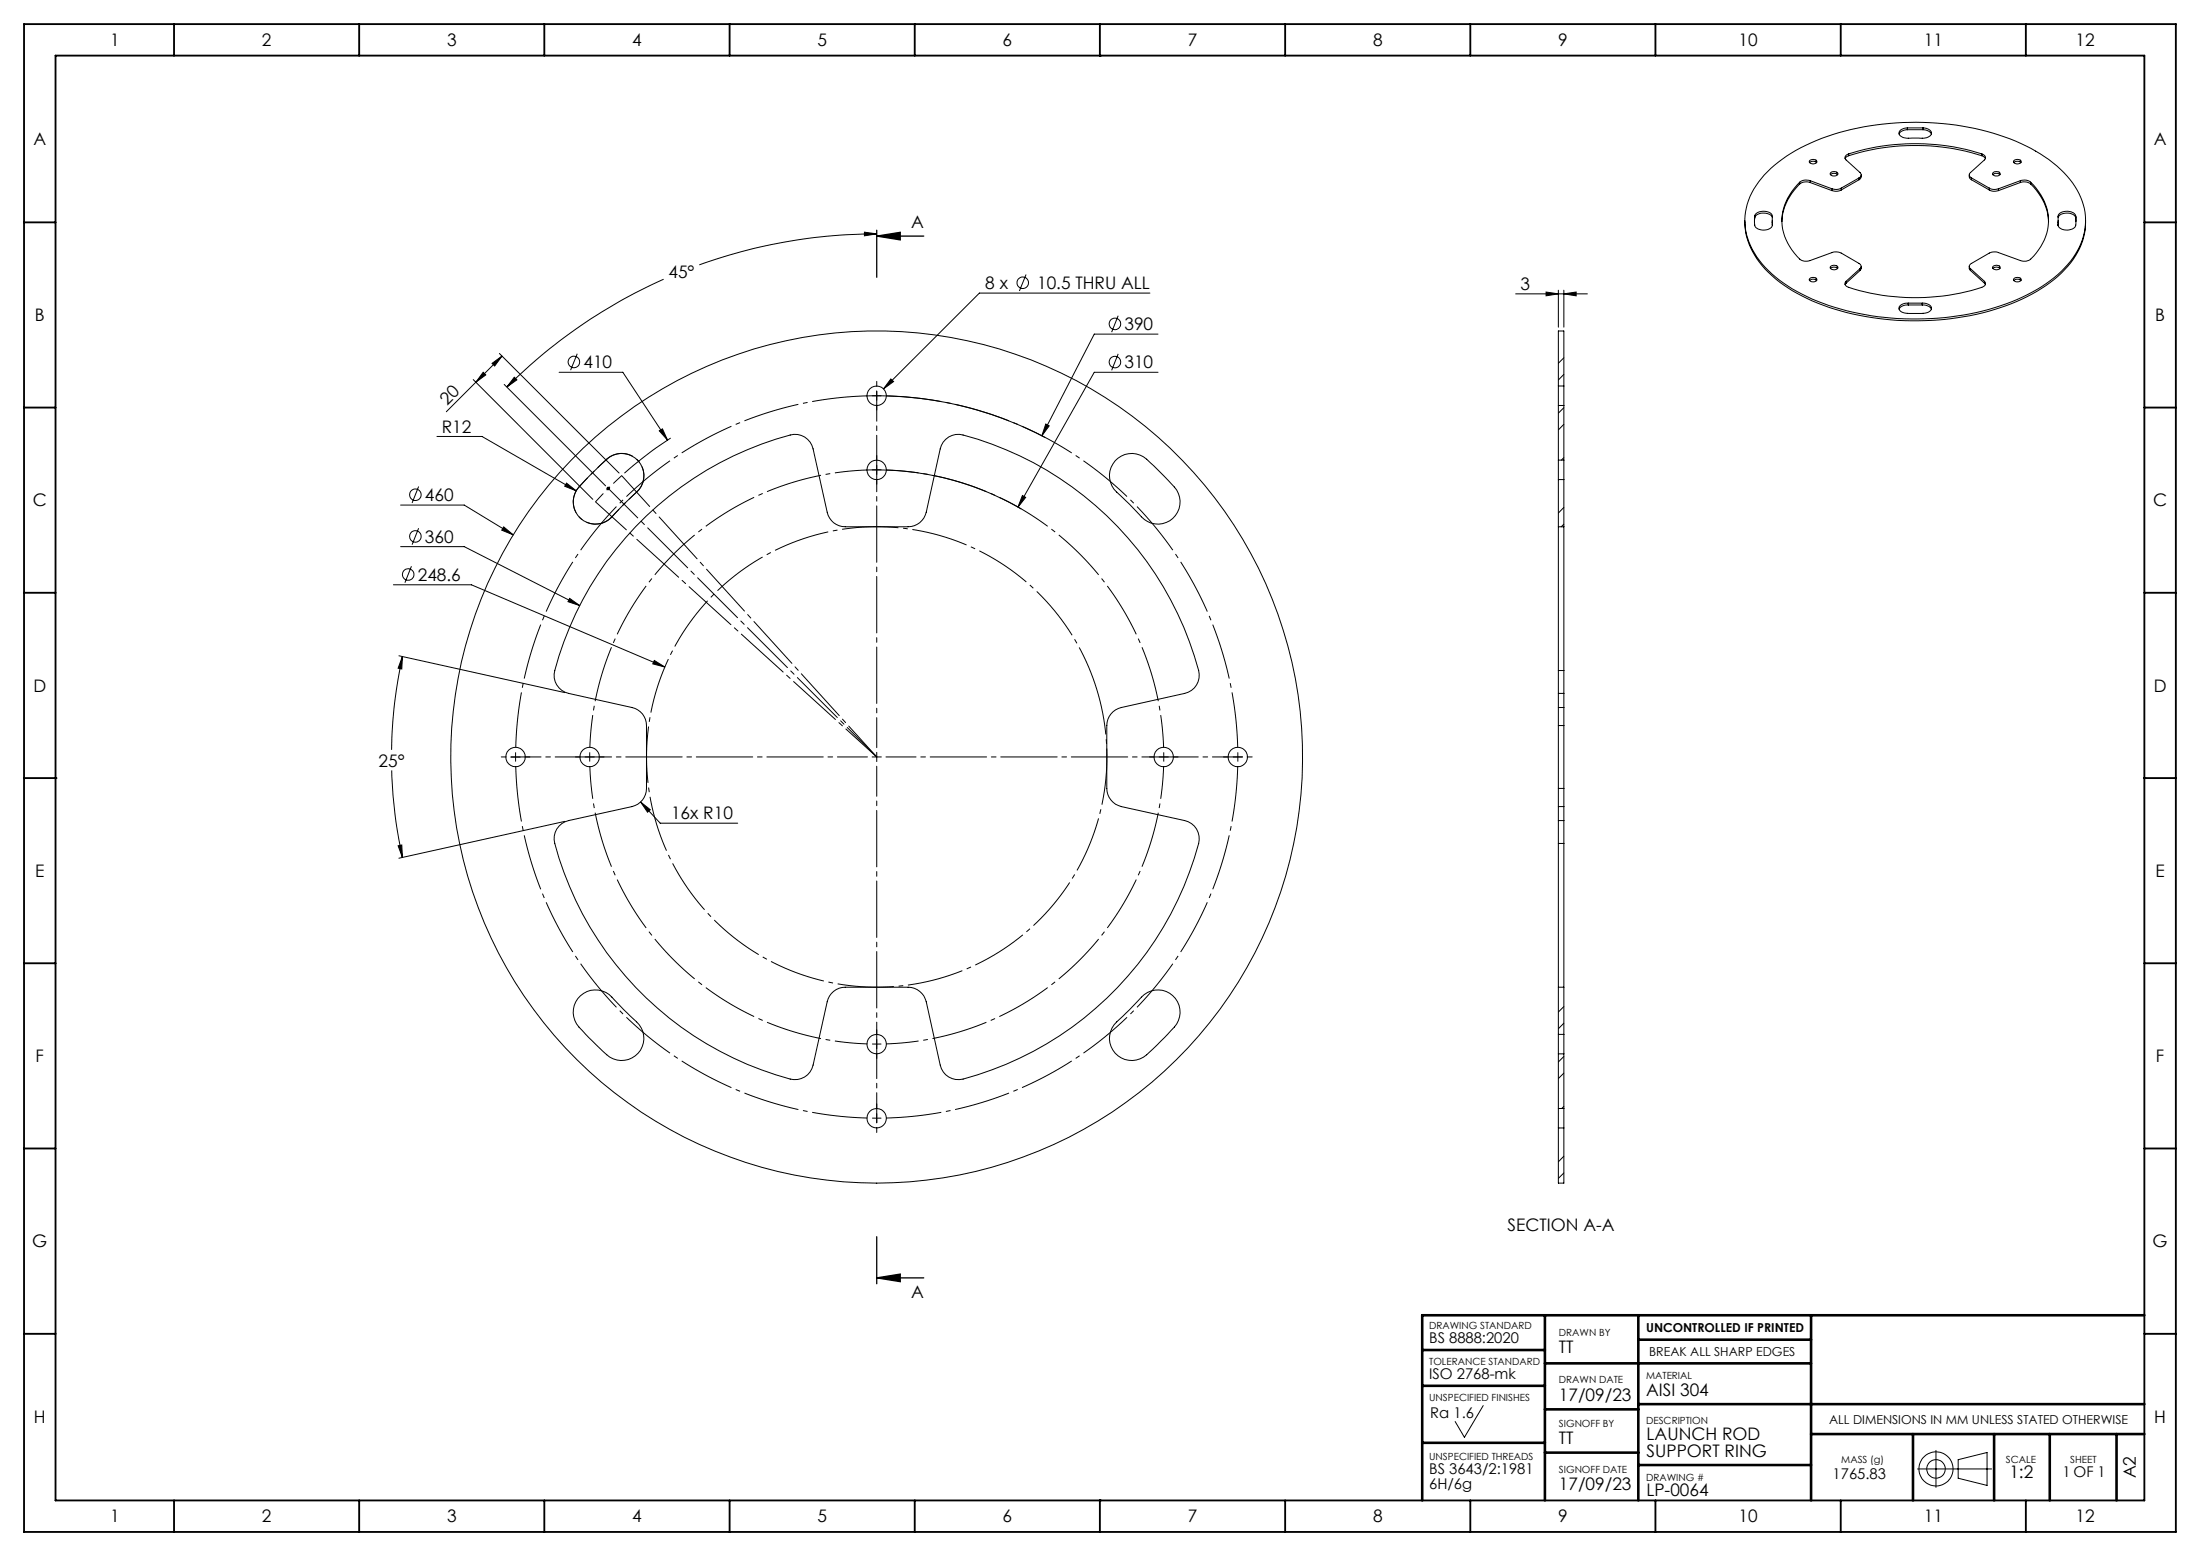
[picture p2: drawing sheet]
<svg xmlns="http://www.w3.org/2000/svg" width="594mm" height="420mm" viewBox="0 0 594 420" stroke-linecap="round" stroke-linejoin="round" font-family="sans-serif">
<g fill="none" stroke="#000" stroke-width=".27">
<path d="M515 34.5a2.04 2.04 0 0 0-2.3 1.5 2.5 2.5 0 0 0 3 1.3h1.9a3.8 3.8 0 0 0 3.8-1.1 1.77 1.77 0 0 0-2.2-1.7M515 34.5h4.2M515 35a2.28 2.28 0 0 0-2.2 1.2M515 35h4.2M515 34.5v.5M519.2 35a2.4 2.4 0 0 1 2.3 1.2M519.2 34.5v.5M471.1 59.6a19.8 19.8 0 0 0 8.3 15.7 54.8 54.8 0 0 0 27.7 10.7 72.3 72.3 0 0 0 40.2-5.9 30 30 0 0 0 14.2-13 16.3 16.3 0 0 0 1.6-7.5M473.8 58.3a2.83 2.83 0 0 1 4-.9 2.21 2.21 0 0 1 .7 2.4v.9M473.8 58.3l-.1 1.3a1.97 1.97 0 0 0 2.2 2.5 2.2 2.2 0 0 0 2.6-1.4M473.8 58.8l-.1 1M473.8 58.3v.5"/>
<path d="M476.4 47.2a44.1 44.1 0 0 1 21.8-11.8 74.9 74.9 0 0 1 47.4 3.3 33.1 33.1 0 0 1 15.2 12.6 16.7 16.7 0 0 1-2.5 20.1 43.1 43.1 0 0 1-21.4 12.2 75.1 75.1 0 0 1-47.6-2.9 33.5 33.5 0 0 1-15.6-12.4 16.5 16.5 0 0 1 1.9-20.1zM478.5 59.6v1.3M478.5 58.7a3 3 0 0 0-4.1-.8l-.6 .9M485.9 49.2a13.5 13.5 0 0 0-3.7 15.5 15 15 0 0 0 4.2 5.6l.8 .2 1.2-.1 6.2-2.2a3.3 3.3 0 0 1 2.5 .1l4.8 2.8a.82 .82 0 0 1 .3 1.4M485.9 49.7a15 15 0 0 0-4.8 10.1M485.9 49.2v.5M488.6 43.9a1.51 1.51 0 0 1 1.9 0M488.6 43.3a1.15 1.15 0 0 1 1.9 .5 1.14 1.14 0 0 1-1.1 .5 1.14 1.14 0 0 1-.9-.8zM488.7 48.8a2.93 2.93 0 0 0-2.8 .4M488.7 49.3a3.1 3.1 0 0 0-2.8 .4M488.7 48.8l5.9 2.2M488.7 48.8v.5"/>
<path d="M488.7 49.3l5.9 2.2M494.2 47.1a1.46 1.46 0 0 1 1.9 0M494.3 46.6a1.32 1.32 0 0 1 2 .3 1.23 1.23 0 0 1-2.2 0zM494.6 51v.5M497.1 50.8a3.1 3.1 0 0 1-2.5 .2M497.1 51.3a3.1 3.1 0 0 1-2.5 .2M497.1 50.8v.5M499.1 41.5a60 60 0 0 1 36 0M499.1 41.5a.96 .96 0 0 0-.9 .6 .96 .96 0 0 0 .2 1.1l3.8 3.4a.86 .86 0 0 1-.3 1.4M499.1 42a60 60 0 0 1 36 0M499.1 42l-.6 .4-.3 .4M499.1 41.5v.5"/>
<path d="M501.9 48l-4.8 2.8M501.9 48v.5M501.9 48.5l-4.8 2.8M502.5 47.2l-.1 .8-.5 .5M531.7 47.2l.1 .8 .5 .5M532.3 48l4.8 2.8M532.3 48v.5M532.3 48.5l4.8 2.8M535.1 41.5a.96 .96 0 0 1 .9 .6 .96 .96 0 0 1-.2 1.1l-3.8 3.4a.82 .82 0 0 0-.3 .8 .82 .82 0 0 0 .6 .6M535.1 42l.9 .8M535.1 41.5v.5M537.1 50.8a3 3 0 0 0 2.5 .2"/>
<path d="M537.1 51.3a3 3 0 0 0 2.5 .2M537.1 50.8v.5M538.1 47.1a1.51 1.51 0 0 1 1.9 0M538.1 46.6a1.15 1.15 0 0 1 1.9 .5 1.14 1.14 0 0 1-1.1 .4 1.14 1.14 0 0 1-.9-.7zM539.6 51v.5M543.7 43.9a1.46 1.46 0 0 1 1.9 0M543.8 43.3a1.29 1.29 0 0 1 1.9 .4 1.23 1.23 0 0 1-2.1 0zM545.5 48.8a2.84 2.84 0 0 1 2.8 .4M545.5 49.3a2.96 2.96 0 0 1 2.8 .4M545.5 48.8l-5.9 2.2M545.5 48.8v.5M545.5 49.3l-5.9 2.2"/>
<path d="M548.3 49.2a13.9 13.9 0 0 1 4.4 13.6 15.4 15.4 0 0 1-4.9 7.5l-.7 .2-1.2-.1-6.3-2.2a3.2 3.2 0 0 0-2.5 .1l-4.8 2.8a.79 .79 0 0 0-.6 .6 .79 .79 0 0 0 .3 .8M548.3 49.7a14.9 14.9 0 0 1 4.8 10.1M548.3 49.2v.5M555.7 59.6v1.3M555.7 58.7a3 3 0 0 1 4.1-.8l.7 .9M560.5 58.3v.9a2.05 2.05 0 0 1-1.3 2.7 2.52 2.52 0 0 1-3.5-1.2M560.5 58.3a2.86 2.86 0 0 0-4.1-.9 2.15 2.15 0 0 0-.7 2.4v.9M560.5 58.8v1M560.5 58.3v.5M179.2 75.4a141.9 141.9 0 0 0-42.4 29.1M233.4 62.7l3.3 .4-3.3 .6zM236.7 63.1a142.1 142.1 0 0 0-47.9 8.4"/>
<path d="M277 74.1l-1.8 4.4M310.5 79.1h-46.1l-25.9 25.9M409.2 79.3h19.4M417.4 78.8l3.4 .5-3.4 .6zM420.8 78.3v10M422.2 79.3l3.4-.5v1.1zM422.2 78.3v10M478.5 60.7v.1M488.6 75.7a1.51 1.51 0 0 1 1.9 0M488.6 75.2a1.15 1.15 0 0 1 1.9 .5 1.14 1.14 0 0 1-1.1 .4 1.14 1.14 0 0 1-.9-.8zM494.2 72.4a1.46 1.46 0 0 1 1.9 0M494.3 71.9a1.29 1.29 0 0 1 2 .3 1.23 1.23 0 0 1-2.2 0z"/>
<path d="M498.4 75.9a.95 .95 0 0 0-.2 1.1 .95 .95 0 0 0 .9 .6 58 58 0 0 0 36.6-.4l.4-.6-.3-.7M498.4 76.4l-.2 .4M498.4 75.9v.5M502.2 72.5l-3.8 3.4M502.2 72.5v.5M502.2 73l-3.8 3.4M502.5 71.9v.6l-.3 .5M531.7 71.9v.8l.3 .3M532 72.5l3.8 3.4M532 72.5v.5M532 73l3.8 3.4M535.8 76.4l.2 .4"/>
<path d="M535.8 75.9v.5M538.1 72.4a1.51 1.51 0 0 1 1.9 0M538.1 71.9a1.15 1.15 0 0 1 1.9 .5 1.14 1.14 0 0 1-1.1 .4 1.14 1.14 0 0 1-.9-.7zM543.7 75.7a1.46 1.46 0 0 1 1.9 0M543.8 75.2a1.32 1.32 0 0 1 1.9 .3 1.23 1.23 0 0 1-2.1 0zM555.7 60.7v.1M132.9 98.1l2.6-2-1.9 2.7zM134.8 95.4l32.3 32.3M135.5 96.1l-15 15M155.9 95.5l-1.8 4.4M301.9 85.2l-1.8 4.5M301.9 95.5l-1.8 4.5"/>
<path d="M312.7 90.2h-17.2l-14.2 27.4M422.2 96.6l-1.4 1.5M515.2 81.8a1.99 1.99 0 0 0-2.5 1.6 3 3 0 0 0 3.3 1.2h1.6a4.1 4.1 0 0 0 3.8-1 1.62 1.62 0 0 0-2-1.8h-.4M515.2 81.8h3.8M515.2 82.3a2.44 2.44 0 0 0-2.4 1.1M515.2 82.3h3.8M515.2 81.8v.5M519 82.3a2.53 2.53 0 0 1 2.5 1.1M519 81.8v.5M118 117.8h12.1l25.5 14.7M127.8 102.5l32.3 32.3M130.5 100.5l.7 .7-2.7 2z"/>
<path d="M136.1 103.8l27.4 27.3M138.9 101.8l.7 .7-2.8 2zM151 100.5h17.2l12 18.3M178 116.3l.9-.5 1.3 3zM181.1 118.2l-5.2 3.6-7.3 5.9M233.8 106.9a97.6 97.6 0 0 1 48.4 11.2M240.5 102.3l.8 .7-2.8 2zM282.4 114.5l.9 .5-2 2.6zM312.7 100.5h-17.2l-20.7 36.4M420.8 104.2v5.2M420.8 104.2v-14.9h1.4v14.9M420.8 109.4h1.4"/>
<path d="M420.8 104.2h1.4M420.8 109.4v14.8M422.2 104.2v5.2M422.2 110l-1.4 1.5M422.2 114.5l-1.4 1.5M422.2 101.1l-1.4 1.5M422.2 109.4v14.8M108.2 136.3h17.1l13.3 8.1M113 131.3l-1.7 4.5M153 130.4l2.6 2.1-3.1-1.2zM160 127.6l1.9-1.9a10.5 10.5 0 0 1 4.7-3.2 6.1 6.1 0 0 1 6.8 3.7 6.1 6.1 0 0 1-2.4 7.4l-5 5a6.1 6.1 0 0 1-9.3 1.3 6.1 6.1 0 0 1 .5-9.4zM163.7 131.9h1"/>
<path d="M163.9 131.5l.7 .7M164.2 131.4v.9M164.6 131.5l-.7 .7M233.8 126.9a77.3 77.3 0 0 1 41.9 10.5M276 133.8l.9 .4-2.1 2.7zM301.1 124.4a6.2 6.2 0 0 1 9.5 .5l4.7 4.6a10.5 10.5 0 0 1 3.2 4.7 6.1 6.1 0 0 1-3.7 6.9 6.1 6.1 0 0 1-7.4-2.5l-5-5a6.2 6.2 0 0 1-1.3-9.2zM420.8 124.2v5.3M420.8 129.5h1.4M420.8 124.2h1.4M420.8 129.5v12.7M420.8 129.5h.1M422.2 124.2v5.3"/>
<path d="M422.2 137l-1.4 1.5M422.2 123.5l-.6 .7M422.2 129.5v12.7M106.2 157.9h21.1l52.2 22.1M108.2 147.5h17.1l31.2 16M111.1 152.8l-1.8 4.5M113 142.6l-1.7 4.4M136 142.2l2.6 2.2-3.1-1.3zM171.6 142.2a88.6 88.6 0 0 1 42.7-25 5 5 0 0 1 5.2 4l3.8 17.1a4.9 4.9 0 0 0 4.9 3.9h17a5 5 0 0 0 4.9-3.9l3.8-17.1a5 5 0 0 1 6.1-3.8 89.6 89.6 0 0 1 63.8 64.6 5 5 0 0 1-3.9 5.2l-17.1 3.8a5 5 0 0 0-4 4.8v17a5.1 5.1 0 0 0 4 4.9l17.1 3.8a5 5 0 0 1 3.7 6.2 89.7 89.7 0 0 1-64.6 63.7 5 5 0 0 1-5.1-3.9l-3.8-17.1a5.1 5.1 0 0 0-4.9-3.9h-17a5 5 0 0 0-4.9 3.9l-3.8 17.1a5 5 0 0 1-6.1 3.8 89.7 89.7 0 0 1-63.8-64.6 5 5 0 0 1 3.9-5.2l17.1-3.8a5 5 0 0 0 4-4.9v-17a4.9 4.9 0 0 0-4-4.8l-17.1-3.8a5 5 0 0 1-3.7-6.2 89.9 89.9 0 0 1 21.8-38.8zM420.8 142.2v38.8M420.8 142.2h1.4M422.2 142.2v38.8"/>
<path d="M422.2 141.5l-.7 .7M107.7 177l44.8 10M108.7 177.2l-.2 3.4-1-.2zM108.7 177.2a122.8 122.8 0 0 0-3 25.2M153.8 161.5l2.7 2-3.1-1.1zM176.7 178.3l2.8 1.7-3.3-.8zM420.8 191v4.8M420.8 181v6.2M420.8 187.2v3.8M420.8 195.8v17M420.8 181h1.4M420.8 195.8h1.4"/>
<path d="M420.8 191h1.4M420.8 187.2h1.4M422.2 191v4.8M422.2 181v6.2M422.2 187.2v3.8M422.2 195.8v17M105.8 207.9l.3 6.8 .5 5.1 2.1 11.6M137.9 204.3h2.5M139.2 203.1v2.5M173 216.5l2.6 2.1-.8 .6zM173 216.5l5.3 5.7h20.9M420.8 212.8v4.9"/>
<path d="M420.8 217.7v3.8M420.8 212.8h1.4M420.8 217.7h1.4M422.2 212.8v4.9M422.2 217.7v3.8M107.5 228.3l1-.2 .2 3.3zM152.5 221.7l-44.8 10M420.8 227.7v38.8M420.8 221.5v6.2M420.8 227.7h1.4M420.8 221.5h1.4M422.2 227.7v38.8"/>
<path d="M422.2 221.5v6.2M156.7 268.8a6.2 6.2 0 0 1 9.3 1.2l5 5a6.1 6.1 0 0 1 1.2 9.3 6.1 6.1 0 0 1-9.4-.5l-4.7-4.6a10.4 10.4 0 0 1-3.2-4.8 5.9 5.9 0 0 1 1.8-5.6zM301.5 275.8l5.9-5.8a6.1 6.1 0 0 1 9.3-1.2 6.1 6.1 0 0 1-.5 9.4l-4.7 4.7a10.4 10.4 0 0 1-4.7 3.2 6 6 0 0 1-6.6-3.1 6 6 0 0 1 1.3-7.2zM420.8 279.2v5.3M420.8 266.5h1.4M420.8 279.2h1.4M420.8 266.5v12.7M422.2 279.2v5.3M422.2 271.7l-1.4 1.5M422.2 276.2l-1.4 1.5M422.2 266.5v12.7M420.8 299.2v5.3"/>
<path d="M420.8 284.5v14.7M420.8 299.2h1.4M420.8 284.5h1.4M422.2 299.2v5.3M422.2 285.2l-1.4 1.4M422.2 298.6l-.5 .6M422.2 289.6l-1.4 1.5M422.2 284.5v14.7M420.8 304.5v14.9h1.4v-14.9M420.8 304.5h1.4M420.9 304.5l-.1 .1M422.2 312.1l-1.4 1.5"/>
<path d="M422.2 316.6l-1.4 1.5M400.5 379.4l-5.1 8.6-2.5-4.3M517.7 396.5h20M522.7 391.5v10M528.7 394l7.8-1.9v8.8l-7.8-1.9z"/>
<circle cx="276.1" cy="76.3" r="1.56"/>
<circle cx="155" cy="97.7" r="1.55"/>
<circle cx="301" cy="87.4" r="1.55"/>
<circle cx="301" cy="97.7" r="1.55"/>
<circle cx="236.7" cy="106.8" r="2.62"/>
<circle cx="112.1" cy="133.6" r="1.56"/>
<circle cx="236.7" cy="126.8" r="2.62"/>
<circle cx="110.2" cy="155.1" r="1.56"/>
<circle cx="112.1" cy="144.8" r="1.55"/>
<circle cx="139.2" cy="204.3" r="2.63"/>
<circle cx="159.2" cy="204.3" r="2.63"/>
<circle cx="236.7" cy="204.3" r="115"/>
<circle cx="314.2" cy="204.3" r="2.63"/>
<circle cx="334.2" cy="204.3" r="2.63"/>
<circle cx="236.7" cy="281.8" r="2.63"/>
<circle cx="236.7" cy="301.8" r="2.63"/>
<circle cx="522.7" cy="396.5" r="2.5"/>
<circle cx="522.7" cy="396.5" r="4.6"/>
</g>
<g fill="none" stroke="#000" stroke-width=".27" stroke-dasharray="15.2 1.3 1.3 1.3" stroke-linecap="butt">
<path d="M236.7 106.8h-1.2M236.7 106.8h1.3M236.7 126.8h-1.2M236.7 126.8h1.3M159.2 204.3v1.3M159.2 204.3v-1.2M314.2 204.3v-1.2M314.2 204.3v1.3M334.2 204.3v-1.2M334.2 204.3v1.3M236.7 281.8h1.3M236.7 281.8h-1.2"/>
<path d="M236.7 301.8h1.3M236.7 301.8h-1.2"/>
</g>
<path d="M234.2 106.8a97.5 97.5 0 0 0-95 95M139.2 206.8a97.5 97.5 0 0 0 95 95M334.2 201.8a97.5 97.5 0 0 0-95-95M239.2 301.8a97.5 97.5 0 0 0 95-95" fill="none" stroke="#000" stroke-width=".27" stroke-dasharray="15.2 1.3 1.3 1.3" stroke-dashoffset=".2" stroke-linecap="butt"/>
<path d="M234.2 126.9a77.5 77.5 0 0 0-74.9 74.9M159.3 206.8a77.5 77.5 0 0 0 74.9 75M314.2 201.8a77.5 77.5 0 0 0-75-74.9M239.2 281.8a77.5 77.5 0 0 0 75-75" fill="none" stroke="#000" stroke-width=".27" stroke-dasharray="15.2 1.3 1.3 1.3" stroke-dashoffset="6.4" stroke-linecap="butt"/>
<path d="M236.7 63.7l6.4-1v2.1zM236.7 63.7h12.7M236.7 62.1v12.7M236.7 333.8v12.7M236.7 344.9l6.4-1v2.1zM236.7 344.9h12.7" fill="none" stroke="#000" stroke-width=".35"/>
<path d="M296.2 186.1a62.1 62.1 0 0 0-104.2-25 62.1 62.1 0 0 0 28.6 103.3 62.1 62.1 0 0 0 76.4-75.1l-.8-3.2" fill="none" stroke="#000" stroke-width=".27" stroke-dasharray="15.2 1.3 1.3 1.3" stroke-dashoffset="2.9" stroke-linecap="butt"/>
<path d="M160.8 135.5l7.1-7.1" fill="none" stroke="#000" stroke-width=".27" stroke-dasharray="15.2 1.3 1.3 1.3" stroke-dashoffset="12.1" stroke-linecap="butt"/>
<path d="M163.8 123.9l-7.5 7.5" fill="none" stroke="#000" stroke-width=".27" stroke-dasharray="15.2 1.3 1.3 1.3" stroke-dashoffset="11.9" stroke-linecap="butt"/>
<path d="M171.9 132.8l-6.7 6.7" fill="none" stroke="#000" stroke-width=".27" stroke-dasharray="15.2 1.3 1.3 1.3" stroke-dashoffset="12.4" stroke-linecap="butt"/>
<path d="M156.3 131.4a6 6 0 0 0 .5 8.5 6 6 0 0 0 8.4-.4M171.9 132.8a6 6 0 0 0 .4-8.4 6 6 0 0 0-8.5-.5" fill="none" stroke="#000" stroke-width=".27" stroke-dasharray="15.2 1.3 1.3 1.3" stroke-dashoffset="7.7" stroke-linecap="butt"/>
<g fill="none" stroke="#000" stroke-width=".27" stroke-dasharray="15.2 1.3 1.3 1.3">
<path d="M236.7 106.8v-1.2M236.7 106.8v1.3M236.7 104.3v-1.4M236.7 109.3v1.4M236.7 126.8v-1.2M236.7 126.8v1.3M236.7 124.3v-1.4M236.7 129.3v1.4M136.7 204.3h-1.4M141.7 204.3h1.4M156.7 204.3h-1.4M159.2 204.3h-1.2"/>
<path d="M159.2 204.3h1.3M161.7 204.3h1.4M236.7 204.3v-1.2M236.7 204.3h-1.2M236.7 204.3v1.3M236.7 204.3h1.3M311.7 204.3h-1.4M314.2 204.3h1.3M314.2 204.3h-1.2M316.7 204.3h1.4M331.7 204.3h-1.4M334.2 204.3h1.3"/>
<path d="M334.2 204.3h-1.2M336.7 204.3h1.4M236.7 279.3v-1.4M236.7 299.3v-1.4M236.7 281.8v1.3M236.7 281.8v-1.2M236.7 284.3v1.4M236.7 301.8v1.3M236.7 301.8v-1.2M236.7 304.3v1.4"/>
</g>
<path d="M234.2 204.3h-96.2M236.7 201.8v-96.2M236.7 206.8v96.3M239.2 204.3h96.3" fill="none" stroke="#000" stroke-width=".27" stroke-dasharray="15.2 1.3 1.3 1.3" stroke-dashoffset="7.1"/>
<path d="M164.2 131.8l72.5 72.5M167.9 128.4l68.8 75.9M236.7 204.3l-75.9-68.8" fill="none" stroke="#000" stroke-width=".27" stroke-dasharray="15.2 1.3 1.3 1.3" stroke-dashoffset="4"/>
<g fill="none" stroke="#000" stroke-width=".5">
<path d="M6.5 6.5h581v407h-581zM15 15h564v390h-564zM47 6.5v8.5M97 6.5v8.5M147 6.5v8.5M197 6.5v8.5M247 6.5v8.5M297 15h.1M297 6.5v8.5M347 6.5v8.5M397 6.5v8.5M447 6.5v8.5"/>
<path d="M497 6.5v8.5M547 6.5v8.5M6.5 60h8.5M579 60h8.5M6.5 110h8.5M579 110h8.5M6.5 160h8.5M579 160h8.5M6.5 210h8.5M15 210h.1M579 210h.1M579 210h8.5"/>
<path d="M6.5 260h8.5M579 260h8.5M6.5 310h8.5M579 310h8.5M6.5 360h8.5M579 360h8.5M47 405v8.5M97 405v8.5M147 405v8.5M197 405v8.5M247 405v8.5M297 405h.1"/>
<path d="M297 405v8.5M347 405v8.5M397 405v8.5M447 405v8.5M497 405v8.5M547 405v8.5"/>
</g>
<g fill="none" stroke="#000" stroke-width=".7">
<path d="M417.1 355v50M442.3 355v50M489 355v50M579 355h-195v50M384 364.4h33.1M384 374.1h33.1M417.1 368h71.9M442.3 379h136.7M442.3 361.6h46.7M384 389.4h33.1M417.1 380.4h25.2M417.1 392.1h25.2"/>
<path d="M442.3 395.4h46.7M489 387.1h90M516.5 387.1v17.9M538.4 387.1v17.9M553.4 387.1v17.9M571.5 387.1v17.9"/>
</g>
<g fill="#000">
<path d="M176.7 178.3l2.8 1.7-3.3-.8z"/>
<path d="M236.7 63.7l6.4-1v2.1zM236.7 344.9l6.4-1v2.1z"/>
<path d="M422.2 79.3l3.4-.5v1.1zM417.4 78.8l3.4 .5-3.4 .6z"/>
<path d="M130.5 100.5l.7 .7-2.7 2zM132.9 98.1l2.6-2-1.9 2.7z"/>
<path d="M178 116.3l2.2 2.5-1.3-3zM153 130.4l-.5 .9 3.1 1.2zM233.4 62.7l3.3 .4-3.3 .6zM138.9 101.8l.7 .7-2.8 2z"/>
<path d="M136 142.2l-.5 .9 3.1 1.3zM282.4 114.5l-1.1 3.1 2-2.6zM276 133.8l-1.2 3.1 2.1-2.7zM108.7 177.2l-.2 3.4-1-.2zM107.5 228.3l1-.2 .2 3.3zM153.8 161.5l-.4 .9 3.1 1.1zM240.5 102.3l-2 2.7 2.8-2zM173 216.5l1.8 2.7 .8-.6z"/>
</g>
<g font-size="4.7">
<text x="29.7" y="12.4">1</text>
<text x="70.7" y="12.4">2</text>
<text x="120.7" y="12.4">3</text>
<text x="170.7" y="12.4">4</text>
<text x="220.7" y="12.4">5</text>
<text x="270.7" y="12.4">6</text>
<text x="320.7" y="12.4">7</text>
<text x="370.7" y="12.4">8</text>
<text x="420.7" y="12.4">9</text>
<text x="469.4" y="12.4">10</text>
<text x="519.4" y="12.4">11</text>
<text x="560.4" y="12.4">12</text>
<text x="9" y="39.2">A</text>
<text x="581.5" y="39.2">A</text>
<text x="246" y="61.6">A</text>
<text x="180.5" y="75.1">45°</text>
<text x="266" y="78">8 x</text>
<text x="280" y="78">10.5 THRU ALL</text>
<text x="410.5" y="78.3">3</text>
<text x="9.4" y="86.7">B</text>
<text x="303.6" y="89.1">390</text>
<text x="581.9" y="86.7">B</text>
<text x="157.5" y="99.4">410</text>
<text x="303.6" y="99.4">310</text>
<text x="120.7" y="109.5" transform="rotate(-45 120.7 109.5)">20</text>
<text x="119.3" y="116.8">R12</text>
<text x="8.9" y="136.7">C</text>
<text x="114.7" y="135.2">460</text>
<text x="581.4" y="136.7">C</text>
<text x="114.7" y="146.5">360</text>
<text x="112.8" y="156.8">248.6</text>
<text x="9" y="186.7">D</text>
<text x="581.5" y="186.7">D</text>
<text x="102.2" y="206.9">25°</text>
<text x="181.2" y="221.2">16x R10</text>
<text x="9.5" y="236.7">E</text>
<text x="582" y="236.7">E</text>
<text x="9.6" y="286.7">F</text>
<text x="582.1" y="286.7">F</text>
<text x="407.1" y="332.3">SECTION A-A</text>
<text x="8.7" y="336.7">G</text>
<text x="581.2" y="336.7">G</text>
<text x="246" y="350.3">A</text>
<text x="420.9" y="365.1">TT</text>
<text x="444.4" y="376.9">AISI 304</text>
<text x="420.9" y="378">17/09/23</text>
<text x="9.2" y="384.2">H</text>
<text x="420.9" y="389.8">TT</text>
<text x="444.6" y="388.7">LAUNCH ROD</text>
<text x="581.7" y="384.2">H</text>
<text x="444.6" y="393.2">SUPPORT RING</text>
<text x="542.5" y="398.9">1:2</text>
<text x="576.7" y="399.1" transform="rotate(-90 576.7 399.1)">A2</text>
<text x="420.9" y="402.2">17/09/23</text>
<text x="444.5" y="403.7">LP-0064</text>
<text x="29.7" y="410.9">1</text>
<text x="70.7" y="410.9">2</text>
<text x="120.7" y="410.9">3</text>
<text x="170.7" y="410.9">4</text>
<text x="220.7" y="410.9">5</text>
<text x="270.7" y="410.9">6</text>
<text x="320.7" y="410.9">7</text>
<text x="370.7" y="410.9">8</text>
<text x="420.7" y="410.9">9</text>
<text x="469.4" y="410.9">10</text>
<text x="519.4" y="410.9">11</text>
<text x="560.4" y="410.9">12</text>
</g>
<g font-size="4">
<text x="385.9" y="362.4">BS 8888:2020</text>
<text x="385.9" y="372.2">ISO 2768-mk</text>
<text x="386.2" y="382.8">Ra 1.6</text>
<text x="385.9" y="397.9">BS 3643/2:1981</text>
<text x="385.9" y="401.9">6H/6g</text>
<text x="494.8" y="399.2">1765.83</text>
<text x="556.9" y="398.7">1 OF 1</text>
</g>
<g font-size="3.3">
<text x="444.4" y="359.5">UNCONTROLLED IF PRINTED</text>
<text x="445.3" y="365.9">BREAK ALL SHARP EDGES</text>
<text x="493.9" y="384.3">ALL DIMENSIONS IN MM UNLESS STATED OTHERWISE</text>
</g>
<g font-size="2.7">
<text x="385.9" y="358.7">DRAWING STANDARD</text>
<text x="420.9" y="360.6">DRAWN BY</text>
<text x="385.9" y="368.5">TOLERANCE STANDARD</text>
<text x="420.9" y="373.2">DRAWN DATE</text>
<text x="444.4" y="372.2">MATERIAL</text>
<text x="385.9" y="378">UNSPECIFIED FINISHES</text>
<text x="420.9" y="385.2">SIGNOFF BY</text>
<text x="444.4" y="384.3">DESCRIPTION</text>
<text x="385.9" y="394.2">UNSPECIFIED THREADS</text>
<text x="497.1" y="394.9">MASS (g)</text>
<text x="541.6" y="394.9">SCALE</text>
<text x="559" y="394.9">SHEET</text>
<text x="420.9" y="397.5">SIGNOFF DATE</text>
<text x="444.4" y="399.7">DRAWING #</text>
</g>
</svg>
